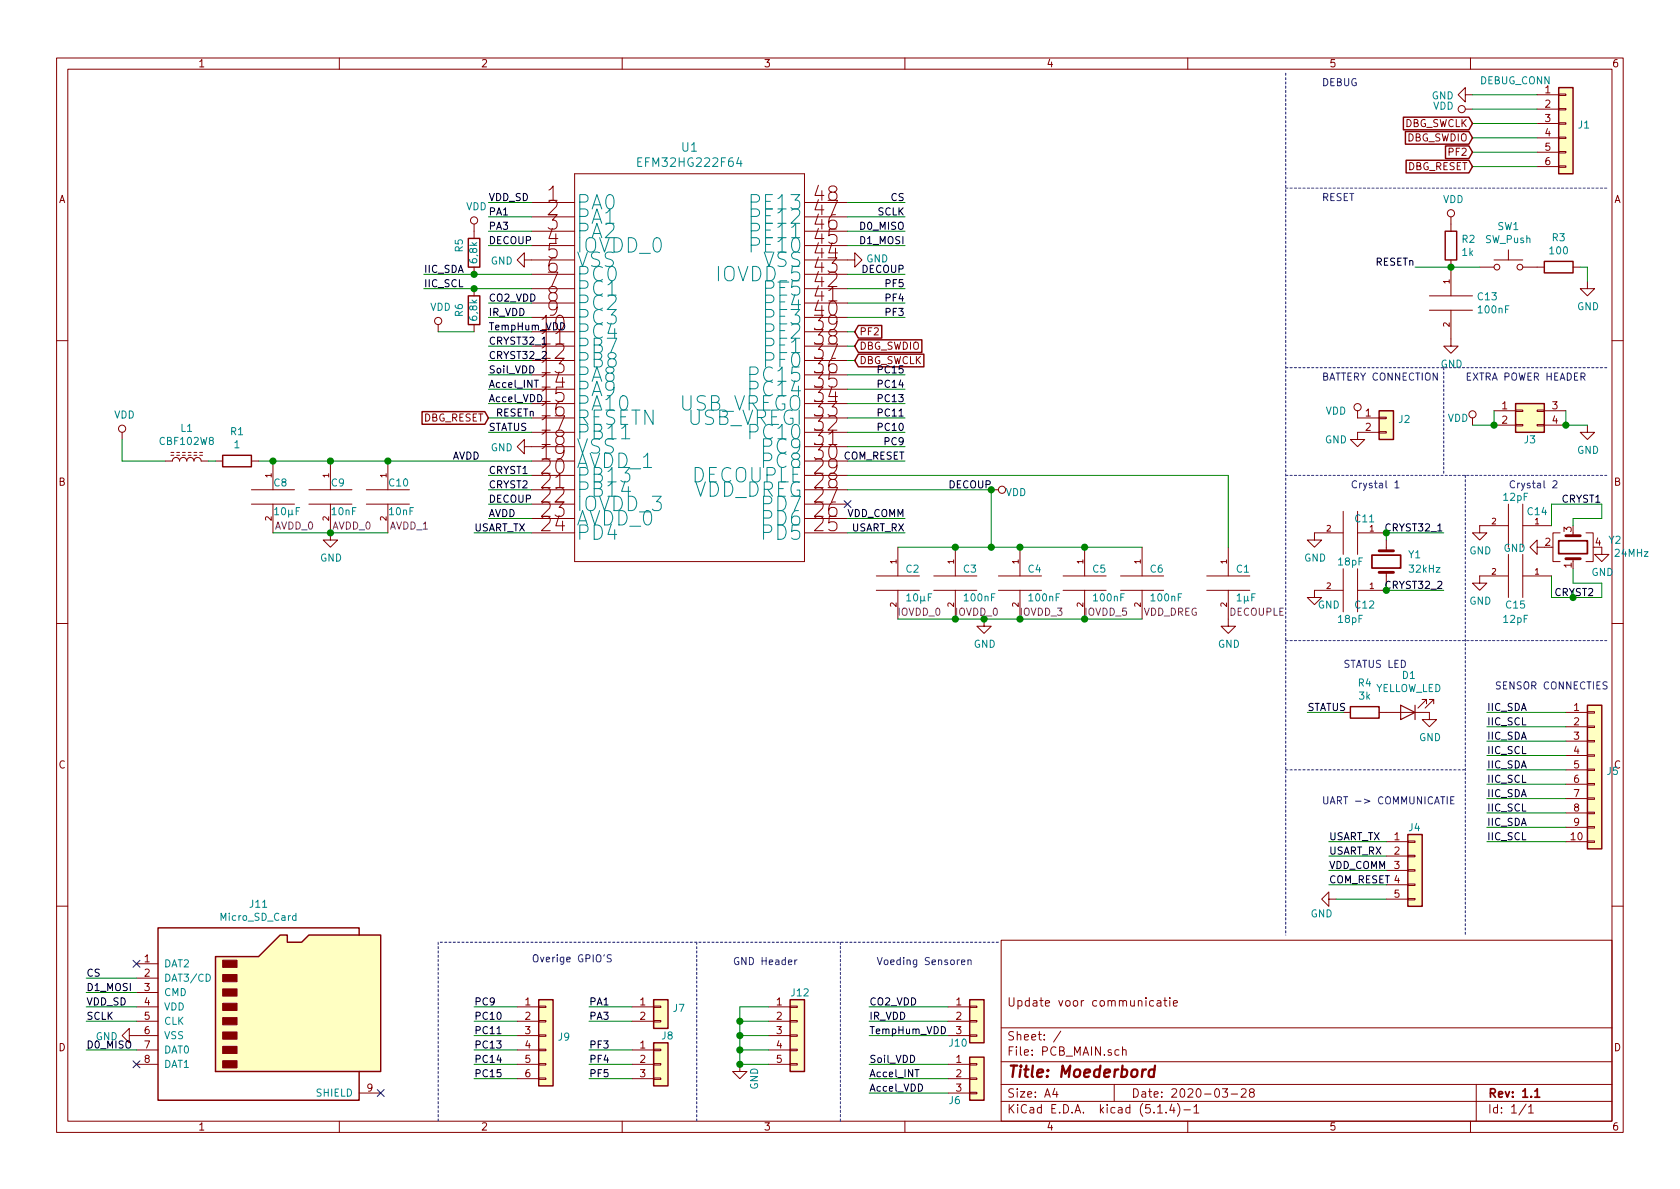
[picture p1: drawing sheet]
<svg xmlns="http://www.w3.org/2000/svg" width="297mm" height="210mm" viewBox="0 0 297 210" stroke-linecap="round" stroke-linejoin="round" font-family="sans-serif">
<g fill="none" stroke="#840000" stroke-width=".18">
<path d="M10 10.3h277v189.9h-277zM12 12.2h273v186.1h-273zM60 10.3v1.9M110 10.3v1.9M160 10.3v1.9M210 10.3v1.9M259.1 16.8v-1.3l-1.3 1.3 1.3 1.2v-1.2h1.2M259.1 19.3h1.2M260 10.3v1.9M271.8 16.8h3.8M271.8 19.3h3.8M275.6 19.2h1.3v.2h-1.3z"/>
<path d="M275.6 16.6h1.3v.3h-1.3zM83.8 39.6v2.6M94 35.8h7.6M94 38.3h7.6M101.6 30.7h40.6v68.6h-40.6zM142.2 35.8h7.7M142.2 38.3h7.7M256.5 38.3v2.6M271.8 21.8h3.8M271.8 24.4h3.8M271.8 26.9h3.8M271.8 29.5h3.8"/>
<path d="M275.6 26.8h1.3v.2h-1.3zM275.6 29.3h1.3v.3h-1.3zM275.6 24.3h1.3v.2h-1.3zM275.6 21.7h1.3v.3h-1.3zM77.5 57.4v1.3M83.8 47.2v1.3M83.8 51v1.3M83.8 57.4v1.3M92.7 46v-1.3l-1.3 1.3 1.3 1.2v-1.2h8.9M94 58.7h7.6M94 40.9h7.6M94 43.4h7.6"/>
<path d="M94 56.1h7.6M94 53.6h7.6M94 51h7.6M94 48.5h7.6M142.2 46h8.9v-1.3l1.3 1.3-1.3 1.2v-1.2M142.2 58.7h7.7M142.2 40.9h7.7M142.2 43.4h7.7M142.2 56.1h7.7M142.2 53.6h7.7M142.2 51h7.7M142.2 48.5h7.7"/>
<path d="M252.7 54.9h7.6M252.7 52.3h7.6M256.5 54.9v6.3h1.3l-1.3 1.3-1.2-1.3h1.2M256.5 46v6.3M261.6 47.2h2.6M264.2 46h5M266.7 44.2v1.8M269.2 47.2h3.8M278.1 47.2h1.3M280.7 49.8v1.2h1.2l-1.2 1.3-1.3-1.3h1.3M10 60.2h2M21.6 76.4v1.3"/>
<path d="M92.7 79v-1.3l-1.3 1.3 1.3 1.3v-1.3h8.9M94 73.9h7.6M94 76.4h7.6M94 61.2h7.6M94 63.7h7.6M94 66.3h7.6M94 68.8h7.6M94 71.4h7.6M142.2 73.9h7.7M142.2 76.4h7.7M142.2 61.2h7.7M142.2 63.7h7.7"/>
<path d="M142.2 66.3h7.7M142.2 68.8h7.7M142.2 71.4h7.7M142.2 79h7.7M240 72.6v1.3h3.8M243.8 76.3h1.3v.3h-1.3zM243.8 73.8h1.3v.2h-1.3zM243.8 76.4h-3.8v1.3h1.3l-1.3 1.3-1.2-1.3h1.2M260.3 73.9v1.3M264.2 72.6h3.8M264.2 75.2h3.8M268 75.1h1.2v.2h-1.2z"/>
<path d="M268 72.5h1.2v.3h-1.2zM271.8 75.1h1.2v.2h-1.2zM271.8 72.5h1.2v.3h-1.2zM273 72.6h3.9M273 75.2h3.9M280.7 75.2v1.2h1.2l-1.2 1.3-1.3-1.3h1.3M285 60.2h2M29.2 81.5h1.3a.63 .63 0 0 1 .6-.6 .63 .63 0 0 1 .6 .6 .63 .63 0 0 1 .7-.6 .63 .63 0 0 1 .6 .6 .63 .63 0 0 1 .7-.6 .63 .63 0 0 1 .6 .6 .63 .63 0 0 1 .6-.6 .63 .63 0 0 1 .7 .6h1.2M30.2 80.5h.5M30.2 80h.5M31.2 80.5h.5M31.2 80h.5"/>
<path d="M32.3 80.5h.5M32.3 80h.5M33.3 80.5h.5M33.3 80h.5M34.3 80.5h.5M34.3 80h.5M35.3 80.5h.5M35.3 80h.5M38.1 81.5h1.3M44.4 89.1h7.7M44.4 86.6h7.7M44.4 81.5h1.3"/>
<path d="M48.3 81.5v5.1M48.3 89.1v5.1M54.6 89.1h7.6M54.6 86.6h7.6M58.4 89.1v6.4h1.3l-1.3 1.3-1.3-1.3h1.3M58.4 81.5v5.1M64.8 89.1h7.6M64.8 86.6h7.6M68.6 81.5v5.1M68.6 89.1v5.1M94 89.1h7.6M94 86.6h7.6"/>
<path d="M94 81.5h7.6M94 84.1h7.6M94 91.7h7.6M94 94.2h7.6M142.2 89.1h7.7M142.2 86.6h7.7M142.2 81.5h7.7M142.2 84.1h7.7M142.2 91.7h7.7M142.2 94.2h7.7M158.7 96.8v5M168.9 96.8v5"/>
<path d="M175.3 86.6h1.2M180.3 96.8v5M191.8 96.8v5M201.9 96.8v5M217.2 96.8v5M237.5 94.2h-5.1v1.3h1.3l-1.3 1.3-1.3-1.3h1.3M237.5 90.4v7.6M240 90.4v7.6M240 94.2h5.1M245.1 95.5v1.9M266.7 93h-5.1v1.2h1.3l-1.3 1.3-1.3-1.3h1.3M266.7 89.1v7.7"/>
<path d="M266.7 98v7.7M269.2 89.1v7.7M269.2 98v7.7M269.2 93h5.1M271.8 96.8v-1.3l-1.3 1.3 1.3 1.2v-1.2h1.2M275.8 94.2h-1.2v5.1h1.2M278.1 94.2v.5M278.1 98.8v.5M280.4 94.2h1.3v5.1h-1.3M283.2 96.8v1.2h1.3l-1.3 1.3-1.3-1.3h1.3M10 110.3h2M154.9 104.4h7.7"/>
<path d="M154.9 101.8h7.7M158.7 104.4v5.1M165.1 104.4h7.6M165.1 101.8h7.6M168.9 104.4v5.1M174 109.5v1.2h1.3l-1.3 1.3-1.3-1.3h1.3M176.5 104.4h7.6M176.5 101.8h7.6M180.3 104.4v5.1M188 104.4h7.6M188 101.8h7.6M191.8 104.4v5.1"/>
<path d="M198.1 104.4h7.6M198.1 101.8h7.6M201.9 104.4v5.1M213.4 104.4h7.6M213.4 101.8h7.6M217.2 104.4v6.3h1.2l-1.2 1.3-1.3-1.3h1.3M237.5 104.4h-5.1v1.3h1.3l-1.3 1.2-1.3-1.2h1.3M237.5 100.6v7.6M240 104.4h5.1M240 100.6v7.6M245.1 101.2v1.9M266.7 101.8h-5.1v1.3h1.3l-1.3 1.3-1.3-1.3h1.3"/>
<path d="M269.2 101.8h5.1M285 110.3h2M237.5 126h1.3M243.8 126h8.9v1.2h1.3l-1.3 1.3-1.2-1.3h1.2M252.2 124.5v-.8h-.7h.7l-1.5 1.5M253.5 124.5v-.8h-.8h.8l-1.5 1.5M276.9 126h3.8M276.9 128.5h3.8M276.9 131.1h3.8M276.9 133.6h3.8M276.9 136.1h3.8M276.9 138.7h3.8"/>
<path d="M280.7 138.6h1.2v.2h-1.2zM280.7 133.5h1.2v.2h-1.2zM280.7 130.9h1.2v.3h-1.2zM280.7 128.4h1.2v.2h-1.2zM280.7 125.9h1.2v.2h-1.2zM280.7 136h1.2v.3h-1.2zM234.9 159v-1.3l-1.2 1.3 1.2 1.3v-1.3h1.3M245.1 148.8h3.8M245.1 151.4h3.8M245.1 153.9h3.8M245.1 156.5h3.8M245.1 159h3.8"/>
<path d="M248.9 158.9h1.3v.2h-1.3zM248.9 156.3h1.3v.3h-1.3zM248.9 151.3h1.3v.2h-1.3zM248.9 148.7h1.3v.3h-1.3zM248.9 153.8h1.3v.2h-1.3zM276.9 148.8h3.8M276.9 141.2h3.8M276.9 143.8h3.8M276.9 146.3h3.8M280.7 141.1h1.2v.2h-1.2zM280.7 143.6h1.2v.3h-1.2zM280.7 146.2h1.2v.2h-1.2z"/>
<path d="M280.7 148.7h1.2v.3h-1.2zM10 160.2h2M24.1 170.4h3.8M24.1 173h3.8M24.1 175.5h3.8M24.1 178h3.8M91.4 178h3.8M95.2 177.9h1.3v.3h-1.3zM111.8 178h3.8M115.6 177.9h1.2v.3h-1.2zM135.9 178h3.8M139.7 177.9h1.3v.3h-1.3z"/>
<path d="M167.6 178h3.8M171.4 177.9h1.3v.3h-1.3zM177 166.3h108v32h-108zM204 177l-.4-.1-.3 .3v.6l.3 .1 .4-.1M204.6 177h.6l.1 .9M205.3 177.3l-.6 .1a.29 .29 0 0 0-.2 .2 .29 .29 0 0 0 .2 .3l.6-.1M205.8 176.9h.5M206 176.4v1.3l.3 .2M206.8 176.4v.2M206.8 176.9v1M207.5 177.4l.7-.1-.1-.3-.4-.1-.2 .2v.7h.6M285 160.2h2"/>
<path d="M22.9 183.1v-1.2l-1.3 1.2 1.3 1.3v-1.3h5M24.1 188.2h3.8M24.1 180.6h3.8M24.1 185.7h3.8M60 198.3v1.9M63.5 193.3h3.8M91.4 188.2h3.8M91.4 190.7h3.8M91.4 180.6h3.8M91.4 183.1h3.8M91.4 185.7h3.8M95.2 188.1h1.3v.2h-1.3z"/>
<path d="M95.2 190.6h1.3v.3h-1.3zM95.2 185.5h1.3v.3h-1.3zM95.2 180.5h1.3v.2h-1.3zM95.2 183h1.3v.3h-1.3zM110 198.3v1.9M111.8 188.2h3.8M111.8 190.7h3.8M111.8 180.6h3.8M111.8 185.7h3.8M115.6 190.6h1.2v.3h-1.2zM115.6 185.5h1.2v.3h-1.2zM115.6 188.1h1.2v.2h-1.2z"/>
<path d="M115.6 180.5h1.2v.2h-1.2zM130.8 188.2v1.3h1.3l-1.3 1.2-1.3-1.2h1.3M135.9 188.2h3.8M135.9 180.6h3.8M135.9 183.1h3.8M135.9 185.7h3.8M139.7 188.1h1.3v.2h-1.3zM139.7 185.5h1.3v.3h-1.3zM139.7 180.5h1.3v.2h-1.3zM139.7 183h1.3v.3h-1.3zM160 198.3v1.9M167.6 188.2h3.8"/>
<path d="M167.6 190.7h3.8M167.6 193.3h3.8M167.6 180.6h3.8M167.6 183.1h3.8M171.4 193.2h1.3v.2h-1.3zM171.4 188.1h1.3v.2h-1.3zM171.4 190.6h1.3v.3h-1.3zM171.4 183h1.3v.3h-1.3zM171.4 180.5h1.3v.2h-1.3zM177 194.8h108M177 191.8h108M177 187.8h108"/>
<path d="M177 181.8h108M186.5 192.5l-.4 1h1M186.8 193v1M187.6 182.3l-1.3 2M197 191.8v3M197.8 185.7l-.4-.1-.3 .3 .1 .6 .2 .1 .4-.1M198.5 185.7l.2-.1 .4 .1v.9M198.5 185.1v1.5M204.7 196.8h.8M206.2 196.7v.1M207.2 195.2l-.4 1.1h.9M207.5 195.8v1"/>
<path d="M208.2 195.1a1.71 1.71 0 0 1 0 2.3M209.3 196.3h1.2M210 198.3v1.9M211.1 195.8l.4-.5v1.5M211.1 196.8h.9M216.1 192.5h.9l-.4 .6 .4 .1v.7l-.2 .1-.7-.1M217.7 193.5h1.1M219.5 192.7l.2-.2h.3l.3 .2v.3v.2l-.9 .8h.9M221.2 193.2l-.3-.3 .1-.2 .2-.2 .4 .1 .2 .2-.1 .2-.6 .2a.48 .48 0 0 0-.1 .7l.2 .1 .5-.1a.48 .48 0 0 0-.1-.7h-.1M260 198.3v1.9M261 191.8v6.5M269.8 195.2l-1.2 2"/>
<path d="M270.3 195.8l.4-.5v1.5M270.3 196.8h.8"/>
<circle cx="258.4" cy="19.3" r=".63"/>
<circle cx="83.8" cy="39" r=".63"/>
<circle cx="256.5" cy="37.7" r=".63"/>
<circle cx="77.5" cy="56.8" r=".63"/>
<circle cx="264.7" cy="47.2" r=".51"/>
<circle cx="268.7" cy="47.2" r=".51"/>
<circle cx="21.6" cy="75.8" r=".63"/>
<circle cx="240" cy="72" r=".63"/>
<circle cx="260.3" cy="73.3" r=".63"/>
<circle cx="177.2" cy="86.6" r=".63"/>
</g>
<path d="M242.6 98.2h5v2.3h-5zM275.6 95.6h5.1v2.3h-5.1zM271.4 193l.4-.5v1.5M271.4 194h.8" fill="none" stroke="#840000" stroke-width=".3"/>
<path d="M204.1 189.2a.68 .68 0 0 0-1 .3v.8l.3 .1 .6-.1M204.2 188.4l-.2 2" fill="none" stroke="#840000" stroke-width=".41"/>
<g fill="none" stroke="#840000" stroke-width=".25">
<path d="M275.6 15.5h2.5v15.2h-2.5zM248.1 20.7h11.6l.6 1.1-.6 1.2h-11.6zM248.5 23.3h11.2l.6 1.1-.6 1.1h-11.2zM248.6 28.3h11.1l.6 1.2-.6 1.1h-11.1zM255.6 25.8h4.1l.6 1.1-.6 1.1h-4.1zM82.8 52.3h2v5.1h-2zM82.8 42.2h2v5h-2zM151.8 57.6h4.1v2.2h-4.1l-.7-1.1zM255.5 40.9h2.1v5.1h-2.1zM273 46.2h5.1v2.1h-5.1zM74.6 72.8h11.1l.7 1.1-.7 1.1h-11.1zM151.8 60.1h11.2v2.2h-11.2l-.7-1.1z"/>
<path d="M151.8 62.6h11.5v2.3h-11.5l-.7-1.2zM243.8 72.6h2.6v5.1h-2.6zM268 71.4h5v5h-5zM39.4 80.5h5v2h-5zM238.8 125h5v2h-5zM280.7 124.7h2.5v25.4h-2.5zM248.9 147.6h2.6v12.7h-2.6zM38.1 169.2h7.6l3.8-3.9h1.3v1.3h2.5l1.3-1.3h12.7v24.2h-29.2zM63.5 165.3v-1.2h-35.6v30.5h35.6v-5.1M95.2 176.8h2.6v15.2h-2.6zM115.6 176.8h2.5v5.1h-2.5zM139.7 176.8h2.5v12.7h-2.5z"/>
<path d="M171.4 176.8h2.6v7.6h-2.6zM115.6 184.4h2.5v7.6h-2.5zM171.4 186.9h2.6v7.7h-2.6z"/>
</g>
<path d="M247.6 124.7l2.6 1.3-2.6 1.2zM250.2 124.7v2.5" fill="none" stroke="#840000" stroke-width=".2"/>
<g fill="#ffffc2" stroke="#ffffc2" stroke-width=".18">
<path d="M171.4 186.9h2.6v7.7h-2.6z"/>
<path d="M38.1 169.2h7.6l3.8-3.9h1.3v1.3h2.5l1.3-1.3h12.7v24.2h-29.2z"/>
<path d="M115.6 184.4h2.5v7.6h-2.5z"/>
<path d="M115.6 176.8h2.5v5.1h-2.5z"/>
<path d="M248.9 147.6h2.6v12.7h-2.6z"/>
<path d="M95.2 176.8h2.6v15.2h-2.6z"/>
<path d="M280.7 124.7h2.5v25.4h-2.5z"/>
<path d="M243.8 72.6h2.6v5.1h-2.6z"/>
<path d="M275.6 15.5h2.5v15.2h-2.5z"/>
<path d="M268 71.4h5v5h-5z"/>
<path d="M139.7 176.8h2.5v12.7h-2.5z"/>
<path d="M171.4 176.8h2.6v7.6h-2.6z"/>
</g>
<g fill="#840000" stroke="#840000" stroke-width=".18">
<path d="M39.4 187.6h2.5v1.2h-2.5z"/>
<path d="M39.4 185h2.5v1.3h-2.5z"/>
<path d="M39.4 182.5h2.5v1.3h-2.5z"/>
<path d="M39.4 180h2.5v1.2h-2.5z"/>
<path d="M39.4 177.4h2.5v1.3h-2.5z"/>
<path d="M39.4 174.9h2.5v1.2h-2.5z"/>
<path d="M39.4 172.3h2.5v1.3h-2.5z"/>
<path d="M39.4 169.8h2.5v1.3h-2.5z"/>
</g>
<path d="M109.9 77.6h1.5M36.4 172.3a.64 .64 0 0 1 .8 .6 .64 .64 0 0 1-.8 .6zM52.3 162l-.3-.1-.3 .2 .1 .6h.5M52.3 161.5v1.3" fill="none" stroke="#008484" stroke-width=".18"/>
<path d="M243.8 97.4h2.6M276.9 98.8h2.5M276.9 94.7h2.5M243.8 101.2h2.6" fill="none" stroke="#840000" stroke-width=".51"/>
<path d="M227.3 12.9v152.4M227.3 33.3h57.2M227.3 65h57.2M255.3 65v19.1M227.3 84.1h57.2M259.1 84.1v81.2M227.3 113.3h57.2M227.3 136.1h31.8M77.5 166.6v31.8M123.2 166.6v31.8M148.6 166.6v31.8M176.5 166.6h-99" fill="none" stroke="#0000c2" stroke-width=".18" stroke-dasharray=".4 .4"/>
<g fill="none" stroke="#008400" stroke-width=".18">
<path d="M260.3 19.3h11.5M260.3 16.8h11.5M86.4 35.8h7.6M86.4 38.3h7.6M149.9 35.8h10.1M149.9 38.3h10.1M260.3 21.8h11.5M260.3 24.4h11.5M260.3 26.9h11.5M260.3 29.5h11.5M74.9 48.5h19.1M74.9 51h19.1"/>
<path d="M77.5 58.7h6.3M86.4 43.4h7.6M86.4 40.9h7.6M86.4 58.7h7.6M86.4 56.1h7.6M86.4 53.6h7.6M149.9 48.5h10.1M149.9 43.4h10.1M149.9 40.9h10.1M149.9 58.7h1.2M149.9 56.1h10.1M149.9 53.6h10.1"/>
<path d="M149.9 51h10.1M250.2 47.2h11.4M279.4 47.2h1.3v2.6M21.6 77.7v3.8h7.6M86.4 71.4h7.6M86.4 73.9h7.6M86.4 68.8h7.6M86.4 76.4h7.6M86.4 66.3h7.6M86.4 61.2h7.6M86.4 63.7h7.6M149.9 71.4h10.1"/>
<path d="M149.9 73.9h10.1M149.9 79h10.1M149.9 68.8h10.1M149.9 76.4h10.1M149.9 66.3h10.1M149.9 61.2h1.2M149.9 63.7h1.2M264.2 72.6v2.6h-3.9M276.9 72.6v2.6h3.8M36.8 81.5h1.3M45.7 81.5h48.3M48.3 94.2h20.3"/>
<path d="M83.8 94.2h10.2M86.4 89.1h7.6M86.4 91.7h7.6M86.4 86.6h7.6M86.4 84.1h7.6M149.9 81.5h10.1M149.9 91.7h10.1M149.9 94.2h10.1M149.9 86.6h25.4v10.2M149.9 84.1h67.3v12.7M158.7 96.8h43.2M255.3 94.2h-10.2v1.3"/>
<path d="M274.3 93v-3.9h8.9v2.6h-5.1v1.3M158.7 109.5h43.2M245.1 104.4h10.2M278.1 100.6v2.5h5.1v2.6h-8.9v-3.9M231.1 126h6.4M262.9 126h14M262.9 131.1h14M262.9 128.5h14M262.9 138.7h14M262.9 136.1h14M262.9 133.6h14M234.9 148.8h10.2"/>
<path d="M234.9 156.5h10.2M234.9 151.4h10.2M234.9 153.9h10.2M236.2 159h8.9M262.9 148.8h14M262.9 143.8h14M262.9 141.2h14M262.9 146.3h14M15.2 178h8.9M15.2 173h8.9M15.2 175.5h8.9M83.8 178h7.6"/>
<path d="M104.1 178h7.7M135.9 178h-5.1v10.2h5.1M153.7 178h13.9M15.2 180.6h8.9M15.2 185.7h8.9M83.8 188.2h7.6M83.8 190.7h7.6M83.8 180.6h7.6M83.8 185.7h7.6M83.8 183.1h7.6M104.1 188.2h7.7M104.1 190.7h7.7"/>
<path d="M104.1 180.6h7.7M104.1 185.7h7.7M130.8 180.6h5.1M130.8 185.7h5.1M130.8 183.1h5.1M153.7 188.2h13.9M153.7 190.7h13.9M153.7 193.3h13.9M153.7 180.6h13.9M153.7 183.1h13.9"/>
</g>
<path d="M94.5 67.2h.7M87.9 182.8h.7M161.8 189.1h.7" fill="none" stroke="#000" stroke-width=".18"/>
<g fill="none" stroke="#0000c2" stroke-width=".18">
<path d="M246.6 85.4l.4-.4v1.3M246.6 86.3h.7M274.6 85.1l.5-.1 .2 .4-.1 .2-.7 .7h.8M254.7 140.9h.7M255.9 140.9v1.3M256.5 141.5h.4M257.1 140.9h-.6v1.3h.6M108.1 168.9l-.5-.1-.3 .3 .2 .3 .5 .2v.4l-.2 .1-.5-.1M140.5 169.7v.9M140.9 169.7l-.4 .3M170 170.1l.6-.1-.1-.2-.3-.1-.2 .2 .1 .6h.4M171.1 169.9l.2-.2 .3 .1 .1 .8"/>
<path d="M171.1 169.7v.9"/>
</g>
<g fill="#008400" stroke="#008400" stroke-width=".25">
<circle cx="276.9" cy="75.2" r=".51"/>
<circle cx="68.6" cy="81.5" r=".51"/>
<circle cx="168.9" cy="109.5" r=".51"/>
<circle cx="58.4" cy="94.2" r=".51"/>
<circle cx="168.9" cy="96.8" r=".51"/>
<circle cx="175.3" cy="96.8" r=".51"/>
<circle cx="58.4" cy="81.5" r=".51"/>
<circle cx="180.3" cy="96.8" r=".51"/>
<circle cx="256.5" cy="47.2" r=".51"/>
<circle cx="175.3" cy="86.6" r=".51"/>
<circle cx="180.3" cy="109.5" r=".51"/>
<circle cx="278.1" cy="105.7" r=".51"/>
<circle cx="191.8" cy="109.5" r=".51"/>
<circle cx="130.8" cy="188.2" r=".51"/>
<circle cx="191.8" cy="96.8" r=".51"/>
<circle cx="130.8" cy="185.7" r=".51"/>
<circle cx="48.3" cy="81.5" r=".51"/>
<circle cx="245.1" cy="94.2" r=".51"/>
<circle cx="130.8" cy="183.1" r=".51"/>
<circle cx="130.8" cy="180.6" r=".51"/>
<circle cx="174" cy="109.5" r=".51"/>
<circle cx="245.1" cy="104.4" r=".51"/>
<circle cx="83.8" cy="48.5" r=".51"/>
<circle cx="83.8" cy="51" r=".51"/>
<circle cx="264.2" cy="75.2" r=".51"/>
</g>
<path d="M149.3 88.5l1.2 1.3M150.5 88.5l-1.2 1.3M23.5 169.8l1.2 1.2M24.7 169.8l-1.2 1.2M23.5 187.6l1.2 1.2M24.7 187.6l-1.2 1.2M66.7 192.7l1.2 1.2M67.9 192.7l-1.2 1.2" fill="none" stroke="#000084" stroke-width=".18"/>
<g font-size="3.5" fill="#840000">
<text x="96.8" y="35.6">1</text>
<text x="144.1" y="35.6">48</text>
<text x="96.8" y="38.1">2</text>
<text x="96.8" y="40.6">3</text>
<text x="144.1" y="40.6">46</text>
<text x="144.1" y="38.1">47</text>
<text x="96.8" y="43.2">4</text>
<text x="96.8" y="45.7">5</text>
<text x="144.1" y="45.7">44</text>
<text x="144.1" y="43.2">45</text>
<text x="96.8" y="48.3">6</text>
<text x="96.8" y="50.8">7</text>
<text x="96.8" y="53.3">8</text>
<text x="144.1" y="53.3">41</text>
<text x="144.1" y="50.8">42</text>
<text x="144.1" y="48.3">43</text>
<text x="96.8" y="55.9">9</text>
<text x="144.1" y="58.4">39</text>
<text x="144.1" y="55.9">40</text>
<text x="144.1" y="63.5">37</text>
<text x="144.1" y="61">38</text>
<text x="95.8" y="66">13</text>
<text x="95.8" y="68.6">14</text>
<text x="144.1" y="71.1">34</text>
<text x="144.1" y="68.6">35</text>
<text x="144.1" y="66">36</text>
<text x="95.8" y="73.7">16</text>
<text x="95.8" y="76.2">17</text>
<text x="144.1" y="76.2">32</text>
<text x="144.1" y="73.7">33</text>
<text x="95.8" y="78.7">18</text>
<text x="95.8" y="81.3">19</text>
<text x="95.8" y="83.8">20</text>
<text x="144.1" y="83.8">29</text>
<text x="144.1" y="81.3">30</text>
<text x="144.1" y="78.7">31</text>
<text x="95.8" y="86.4">21</text>
<text x="95.8" y="88.9">22</text>
<text x="144.1" y="88.9">27</text>
<text x="144.1" y="86.4">28</text>
<text x="95.8" y="91.4">23</text>
<text x="95.8" y="94">24</text>
<text x="144.1" y="94">25</text>
<text x="144.1" y="91.4">26</text>
</g>
<g font-size="3.5" fill="#008484">
<text x="101.9" y="37.1">PA0</text>
<text x="101.9" y="39.6">PA1</text>
<text x="133.3" y="39.6">PE12</text>
<text x="133.3" y="37.1">PE13</text>
<text x="101.9" y="42.2">PA2</text>
<text x="101.9" y="44.7">IOVDD_0</text>
<text x="101.9" y="47.2">VSS</text>
<text x="133.3" y="44.7">PE10</text>
<text x="133.3" y="42.2">PE11</text>
<text x="134.9" y="47.2">VSS</text>
<text x="101.9" y="49.8">PC0</text>
<text x="101.9" y="52.3">PC1</text>
<text x="126.8" y="49.8">IOVDD_5</text>
<text x="135.5" y="52.3">PF5</text>
<text x="101.9" y="59.9">PC4</text>
<text x="101.9" y="54.9">PC2</text>
<text x="101.9" y="57.4">PC3</text>
<text x="135.5" y="59.9">PF2</text>
<text x="135.5" y="57.4">PF3</text>
<text x="135.5" y="54.9">PF4</text>
<text x="101.9" y="62.5">PB7</text>
<text x="101.9" y="65">PB8</text>
<text x="135.5" y="65">PF0</text>
<text x="135.5" y="62.5">PF1</text>
<text x="101.9" y="67.6">PA8</text>
<text x="101.9" y="70.1">PA9</text>
<text x="133.1" y="70.1">PC14</text>
<text x="133.1" y="67.6">PC15</text>
<text x="101.9" y="72.6">PA10</text>
<text x="101.9" y="75.2">RESETN</text>
<text x="101.9" y="77.7">PB11</text>
<text x="119.8" y="72.6">USB_VREGO</text>
<text x="121.5" y="75.2">USB_VREGI</text>
<text x="133.1" y="77.7">PC10</text>
<text x="101.9" y="80.3">VSS</text>
<text x="101.9" y="82.8">AVDD_1</text>
<text x="135.1" y="82.8">PC8</text>
<text x="135.1" y="80.3">PC9</text>
<text x="101.9" y="85.3">PB13</text>
<text x="101.9" y="87.9">PB14</text>
<text x="122.3" y="87.9">VDD_DREG</text>
<text x="122.3" y="85.3">DECOUPLE</text>
<text x="101.9" y="90.4">IOVDD_3</text>
<text x="101.9" y="93">AVDD_0</text>
<text x="101.9" y="95.5">PD4</text>
<text x="135.1" y="95.5">PD5</text>
<text x="135.1" y="93">PD6</text>
<text x="135.1" y="90.4">PD7</text>
</g>
<g font-size="3.5">
<text x="95.8" y="58.4">10</text>
<text x="95.8" y="61">11</text>
<text x="95.8" y="63.5">12</text>
<text x="95.8" y="71.1">15</text>
</g>
<text font-size="2.8" fill="#840000" x="178" y="190.5">Title: Moederbord</text>
<g font-size="2.1" fill="#008484">
<text x="113.3" y="29.5">EFM32HG222F64</text>
<text x="120.6" y="26.8">U1</text>
</g>
<g font-size="2.1" fill="#840000">
<text x="178" y="178">Update voor communicatie</text>
<text x="178" y="184">Sheet: /</text>
<text x="178" y="186.7">File: PCB_MAIN.sch</text>
<text x="178" y="196.9">KiCad E.D.A. kicad (5.1.4)-1</text>
<text x="178" y="194.1">Size: A4</text>
<text x="200" y="194.1">Date: 2020-03-28</text>
<text x="263" y="194.1">Rev: 1.1</text>
<text x="263" y="196.9">Id: 1/1</text>
</g>
<g font-size="1.8" fill="#840000">
<text x="35" y="11.9">1</text>
<text x="85" y="11.9">2</text>
<text x="135" y="11.9">3</text>
<text x="185" y="11.9">4</text>
<text x="235" y="11.9">5</text>
<text x="285" y="11.9">6</text>
<text x="273.2" y="16.5">1</text>
<text x="248.2" y="22.5">DBG_SWCLK</text>
<text x="273.2" y="19">2</text>
<text x="273.2" y="21.6">3</text>
<text x="248.7" y="25">DBG_SWDIO</text>
<text x="256.3" y="27.6">PF2</text>
<text x="273.2" y="24.1">4</text>
<text x="273.2" y="26.7">5</text>
<text x="273.2" y="29.2">6</text>
<text x="10.4" y="35.9">A</text>
<text x="248.7" y="30.1">DBG_RESET</text>
<text x="285.4" y="35.9">A</text>
<text x="151.9" y="59.3">PF2</text>
<text x="151.9" y="61.8">DBG_SWDIO</text>
<text x="151.9" y="64.4">DBG_SWCLK</text>
<text x="74.8" y="74.5">DBG_RESET</text>
<text x="241.5" y="73.7">1</text>
<text x="241.5" y="76.2">2</text>
<text x="265.6" y="72.4">1</text>
<text x="265.6" y="74.9">2</text>
<text x="274.5" y="72.4">3</text>
<text x="274.5" y="74.9">4</text>
<text x="10.4" y="85.9">B</text>
<text x="285.4" y="85.9">B</text>
<text x="277.9" y="94.1" transform="rotate(-90 277.9 94.1)">3</text>
<text x="273.2" y="96.5">2</text>
<text x="277.9" y="100.4" transform="rotate(-90 277.9 100.4)">1</text>
<text x="282.1" y="96.5">4</text>
<text x="278.3" y="125.7">1</text>
<text x="278.3" y="128.3">2</text>
<text x="278.3" y="130.8">3</text>
<text x="10.4" y="135.9">C</text>
<text x="278.3" y="133.3">4</text>
<text x="278.3" y="135.9">5</text>
<text x="285.4" y="135.9">C</text>
<text x="278.3" y="138.4">6</text>
<text x="278.3" y="141">7</text>
<text x="278.3" y="143.5">8</text>
<text x="246.5" y="148.6">1</text>
<text x="277.8" y="148.6">10</text>
<text x="278.3" y="146">9</text>
<text x="246.5" y="151.1">2</text>
<text x="246.5" y="153.7">3</text>
<text x="246.5" y="158.7">5</text>
<text x="25.6" y="170.2">1</text>
<text x="25.6" y="172.7">2</text>
<text x="25.6" y="175.3">3</text>
<text x="25.6" y="177.8">4</text>
<text x="92.9" y="177.8">1</text>
<text x="113.2" y="177.8">1</text>
<text x="137.3" y="177.8">1</text>
<text x="169.1" y="177.8">1</text>
<text x="10.4" y="185.9">D</text>
<text x="25.6" y="180.3">5</text>
<text x="25.6" y="182.9">6</text>
<text x="25.6" y="185.4">7</text>
<text x="92.9" y="180.3">2</text>
<text x="92.9" y="182.9">3</text>
<text x="92.9" y="185.4">4</text>
<text x="113.2" y="185.4">1</text>
<text x="113.2" y="180.3">2</text>
<text x="137.3" y="180.3">2</text>
<text x="137.3" y="182.9">3</text>
<text x="137.3" y="185.4">4</text>
<text x="169.1" y="180.3">2</text>
<text x="169.1" y="182.9">3</text>
<text x="285.4" y="185.9">D</text>
<text x="25.6" y="188">8</text>
<text x="92.9" y="188">5</text>
<text x="92.9" y="190.5">6</text>
<text x="113.2" y="188">2</text>
<text x="113.2" y="190.5">3</text>
<text x="137.3" y="188">5</text>
<text x="169.1" y="188">1</text>
<text x="169.1" y="190.5">2</text>
<text x="64.9" y="193">9</text>
<text x="169.1" y="193">3</text>
<text x="35" y="199.9">1</text>
<text x="85" y="199.9">2</text>
<text x="135" y="199.9">3</text>
<text x="185" y="199.9">4</text>
<text x="235" y="199.9">5</text>
<text x="285" y="199.9">6</text>
</g>
<g font-size="1.8" fill="#0000c2">
<text x="233.7" y="15.2">DEBUG</text>
<text x="233.7" y="35.6">RESET</text>
<text x="233.7" y="67.3">BATTERY CONNECTION</text>
<text x="259.1" y="67.3">EXTRA POWER HEADER</text>
<text x="238.8" y="86.4">Crystal 1</text>
<text x="266.7" y="86.4">Crystal 2</text>
<text x="237.5" y="118.1">STATUS LED</text>
<text x="264.9" y="121.9">SENSOR CONNECTIES</text>
<text x="233.7" y="142.2">UART -&gt; COMMUNICATIE</text>
<text x="94" y="170.2">Overige GPIO'S</text>
<text x="129.5" y="170.7">GND Header</text>
<text x="154.9" y="170.7">Voeding Sensoren</text>
</g>
<g font-size="1.8" fill="#008484">
<text x="253.1" y="17.6">GND</text>
<text x="261.7" y="14.9">DEBUG_CONN</text>
<text x="253.4" y="19.4">VDD</text>
<text x="279.1" y="22.7">J1</text>
<text x="255.1" y="35.9">VDD</text>
<text x="82.4" y="37.2">VDD</text>
<text x="264.8" y="40.7">SW1</text>
<text x="81.8" y="44.5" transform="rotate(-90 81.8 44.5)">R5</text>
<text x="84.4" y="46.4" transform="rotate(-90 84.4 46.4)">6,8k</text>
<text x="86.8" y="46.8">GND</text>
<text x="153.2" y="46.4">GND</text>
<text x="258.5" y="42.9">R2</text>
<text x="258.5" y="45.3">1k</text>
<text x="262.6" y="43">SW_Push</text>
<text x="274.1" y="45">100</text>
<text x="274.5" y="42.7">R3</text>
<text x="261.3" y="53.1">C13</text>
<text x="76" y="55">VDD</text>
<text x="81.8" y="56" transform="rotate(-90 81.8 56)">R6</text>
<text x="84.4" y="56.6" transform="rotate(-90 84.4 56.6)">6,8k</text>
<text x="261.5" y="55.4">100nF</text>
<text x="278.8" y="54.9">GND</text>
<text x="254.7" y="65">GND</text>
<text x="20.2" y="74">VDD</text>
<text x="32" y="76.4">L1</text>
<text x="40.8" y="77">R1</text>
<text x="234.4" y="73.3">VDD</text>
<text x="247.3" y="74.8">J2</text>
<text x="256" y="74.6">VDD</text>
<text x="28.4" y="78.7">CBF102W8</text>
<text x="41.4" y="79.3">1</text>
<text x="86.8" y="79.8">GND</text>
<text x="234.3" y="78.4">GND</text>
<text x="269.5" y="78.4">J3</text>
<text x="278.8" y="80.3">GND</text>
<text x="48.5" y="86">C8</text>
<text x="58.6" y="86">C9</text>
<text x="68.9" y="86">C10</text>
<text x="177.8" y="87.7">VDD</text>
<text x="265.9" y="88.6">12pF</text>
<text x="48.7" y="91.1">10µF</text>
<text x="58.8" y="91.1">10nF</text>
<text x="68.9" y="91.1">10nF</text>
<text x="239.7" y="92.4">C11</text>
<text x="270.2" y="91.1">C14</text>
<text x="56.6" y="99.3">GND</text>
<text x="160.2" y="101.3">C2</text>
<text x="170.4" y="101.3">C3</text>
<text x="181.8" y="101.3">C4</text>
<text x="193.2" y="101.3">C5</text>
<text x="203.4" y="101.3">C6</text>
<text x="218.6" y="101.3">C1</text>
<text x="230.6" y="99.3">GND</text>
<text x="236.7" y="100">18pF</text>
<text x="249.1" y="98.7">Y1</text>
<text x="249.4" y="101.3">32kHz</text>
<text x="259.8" y="98">GND</text>
<text x="265.8" y="97.6">GND</text>
<text x="281.4" y="101.8">GND</text>
<text x="284.5" y="96.2">Y2</text>
<text x="285.4" y="98.5">24MHz</text>
<text x="160.5" y="106.3">10µF</text>
<text x="170.6" y="106.3">100nF</text>
<text x="182.1" y="106.3">100nF</text>
<text x="193.5" y="106.3">100nF</text>
<text x="203.7" y="106.3">100nF</text>
<text x="218.7" y="106.3">1µF</text>
<text x="233" y="107.6">GND</text>
<text x="239.7" y="107.6">C12</text>
<text x="259.8" y="106.9">GND</text>
<text x="266.3" y="107.6">C15</text>
<text x="236.7" y="110.2">18pF</text>
<text x="265.9" y="110.2">12pF</text>
<text x="172.2" y="114.5">GND</text>
<text x="215.3" y="114.5">GND</text>
<text x="240.2" y="121.4">R4</text>
<text x="240.3" y="123.7">3k</text>
<text x="243.1" y="122.4">YELLOW_LED</text>
<text x="248" y="120.1">D1</text>
<text x="250.9" y="131.1">GND</text>
<text x="284.2" y="137">J5</text>
<text x="249.1" y="147">J4</text>
<text x="44.2" y="160.5">J11</text>
<text x="39.1" y="162.8">Micro_SD_Card</text>
<text x="231.7" y="162.2">GND</text>
<text x="29" y="171.1">DAT2</text>
<text x="29" y="173.6">DAT3/CD</text>
<text x="29" y="176.1">CMD</text>
<text x="29" y="178.7">VDD</text>
<text x="119.1" y="178.9">J7</text>
<text x="140" y="176.2">J12</text>
<text x="16.9" y="183.9">GND</text>
<text x="29" y="181.2">CLK</text>
<text x="29" y="183.8">VSS</text>
<text x="98.8" y="184">J9</text>
<text x="117" y="183.8">J8</text>
<text x="167.9" y="185.1">J10</text>
<text x="29" y="186.3">DAT0</text>
<text x="29" y="188.8">DAT1</text>
<text x="56" y="193.9">SHIELD</text>
<text x="134" y="192.7" transform="rotate(-90 134 192.7)">GND</text>
<text x="167.8" y="195.2">J6</text>
</g>
<g font-size="1.8">
<text x="86.4" y="35.6">VDD_SD</text>
<text x="157.6" y="35.6">CS</text>
<text x="86.4" y="38.1">PA1</text>
<text x="86.4" y="40.6">PA3</text>
<text x="152.2" y="40.6">D0_MISO</text>
<text x="155.2" y="38.1">SCLK</text>
<text x="86.4" y="43.2">DECOUP</text>
<text x="152.2" y="43.2">D1_MOSI</text>
<text x="243.2" y="47">RESETn</text>
<text x="74.9" y="48.3">IIC_SDA</text>
<text x="74.9" y="50.8">IIC_SCL</text>
<text x="86.4" y="53.3">CO2_VDD</text>
<text x="152.5" y="48.3">DECOUP</text>
<text x="156.8" y="50.8">PF5</text>
<text x="156.8" y="53.3">PF4</text>
<text x="86.4" y="55.9">IR_VDD</text>
<text x="86.4" y="58.4">TempHum_VDD</text>
<text x="156.8" y="55.9">PF3</text>
<text x="86.4" y="61">CRYST32_1</text>
<text x="86.4" y="63.5">CRYST32_2</text>
<text x="86.4" y="71.1">Accel_VDD</text>
<text x="86.4" y="66">Soil_VDD</text>
<text x="86.4" y="68.6">Accel_INT</text>
<text x="155.6" y="66">PC15</text>
<text x="155.6" y="68.6">PC14</text>
<text x="155.6" y="71.1">PC13</text>
<text x="86.4" y="76.2">STATUS</text>
<text x="87.6" y="73.7">RESETn</text>
<text x="155.6" y="76.2">PC10</text>
<text x="155.6" y="73.7">PC11</text>
<text x="80" y="81.3">AVDD</text>
<text x="86.4" y="83.8">CRYST1</text>
<text x="149" y="81.3">COM_RESET</text>
<text x="156.6" y="78.7">PC9</text>
<text x="86.4" y="88.9">DECOUP</text>
<text x="86.4" y="86.4">CRYST2</text>
<text x="167.6" y="86.4">DECOUP</text>
<text x="276.2" y="88.9">CRYST1</text>
<text x="83.8" y="94">USART_TX</text>
<text x="86.4" y="91.4">AVDD</text>
<text x="149.7" y="91.4">VDD_COMM</text>
<text x="150.5" y="94">USART_RX</text>
<text x="245.3" y="94">CRYST32_1</text>
<text x="245.3" y="104.1">CRYST32_2</text>
<text x="275" y="105.4">CRYST2</text>
<text x="231.1" y="125.7">STATUS</text>
<text x="262.9" y="125.7">IIC_SDA</text>
<text x="262.9" y="128.3">IIC_SCL</text>
<text x="262.9" y="130.8">IIC_SDA</text>
<text x="262.9" y="133.3">IIC_SCL</text>
<text x="262.9" y="135.9">IIC_SDA</text>
<text x="262.9" y="143.5">IIC_SCL</text>
<text x="262.9" y="138.4">IIC_SCL</text>
<text x="262.9" y="141">IIC_SDA</text>
<text x="234.9" y="148.6">USART_TX</text>
<text x="262.9" y="148.6">IIC_SCL</text>
<text x="262.9" y="146">IIC_SDA</text>
<text x="234.9" y="151.1">USART_RX</text>
<text x="234.9" y="153.7">VDD_COMM</text>
<text x="234.9" y="156.2">COM_RESET 4</text>
<text x="15.2" y="172.7">CS</text>
<text x="15.2" y="177.8">VDD_SD</text>
<text x="15.2" y="175.3">D1_MOSI</text>
<text x="83.8" y="177.8">PC9</text>
<text x="104.1" y="177.8">PA1</text>
<text x="153.7" y="177.8">CO2_VDD</text>
<text x="15.2" y="180.3">SCLK</text>
<text x="15.2" y="185.4">D0_MISO</text>
<text x="83.8" y="185.4">PC13</text>
<text x="83.8" y="182.9">PC11</text>
<text x="83.8" y="180.3">PC10</text>
<text x="104.1" y="185.4">PF3</text>
<text x="104.1" y="180.3">PA3</text>
<text x="153.7" y="180.3">IR_VDD</text>
<text x="153.7" y="182.9">TempHum_VDD</text>
<text x="83.8" y="188">PC14</text>
<text x="83.8" y="190.5">PC15</text>
<text x="104.1" y="188">PF4</text>
<text x="104.1" y="190.5">PF5</text>
<text x="153.7" y="188">Soil_VDD</text>
<text x="153.7" y="190.5">Accel_INT</text>
<text x="153.7" y="193">Accel_VDD</text>
</g>
<g font-size="1.8" fill="#840084">
<text x="48.6" y="93.6">AVDD_0</text>
<text x="58.8" y="93.6">AVDD_0</text>
<text x="68.9" y="93.6">AVDD_1</text>
<text x="158.8" y="108.9">IOVDD_0</text>
<text x="168.9" y="108.9">IOVDD_0</text>
<text x="180.4" y="108.9">IOVDD_3</text>
<text x="191.8" y="108.9">IOVDD_5</text>
<text x="202.1" y="108.9">VDD_DREG</text>
<text x="217.3" y="108.9">DECOUPLE</text>
</g>
<g font-size="1.4" fill="#840000">
<text x="256.3" y="50.2" transform="rotate(-90 256.3 50.2)">1</text>
<text x="256.3" y="57.8" transform="rotate(-90 256.3 57.8)">2</text>
<text x="48" y="84.4" transform="rotate(-90 48 84.4)">1</text>
<text x="58.2" y="84.4" transform="rotate(-90 58.2 84.4)">1</text>
<text x="68.3" y="84.4" transform="rotate(-90 68.3 84.4)">1</text>
<text x="48" y="92.1" transform="rotate(-90 48 92.1)">2</text>
<text x="58.2" y="92.1" transform="rotate(-90 58.2 92.1)">2</text>
<text x="68.3" y="92.1" transform="rotate(-90 68.3 92.1)">2</text>
<text x="234.6" y="94">2</text>
<text x="242.2" y="94">1</text>
<text x="263.8" y="92.7">2</text>
<text x="271.4" y="92.7">1</text>
<text x="158.5" y="99.7" transform="rotate(-90 158.5 99.7)">1</text>
<text x="168.7" y="99.7" transform="rotate(-90 168.7 99.7)">1</text>
<text x="180.1" y="99.7" transform="rotate(-90 180.1 99.7)">1</text>
<text x="191.5" y="99.7" transform="rotate(-90 191.5 99.7)">1</text>
<text x="201.7" y="99.7" transform="rotate(-90 201.7 99.7)">1</text>
<text x="216.9" y="99.7" transform="rotate(-90 216.9 99.7)">1</text>
<text x="263.8" y="101.6">2</text>
<text x="271.4" y="101.6">1</text>
<text x="158.5" y="107.3" transform="rotate(-90 158.5 107.3)">2</text>
<text x="168.7" y="107.3" transform="rotate(-90 168.7 107.3)">2</text>
<text x="180.1" y="107.3" transform="rotate(-90 180.1 107.3)">2</text>
<text x="191.5" y="107.3" transform="rotate(-90 191.5 107.3)">2</text>
<text x="201.7" y="107.3" transform="rotate(-90 201.7 107.3)">2</text>
<text x="216.9" y="107.3" transform="rotate(-90 216.9 107.3)">2</text>
<text x="234.6" y="104.1">2</text>
<text x="242.2" y="104.1">1</text>
</g>
</svg>
